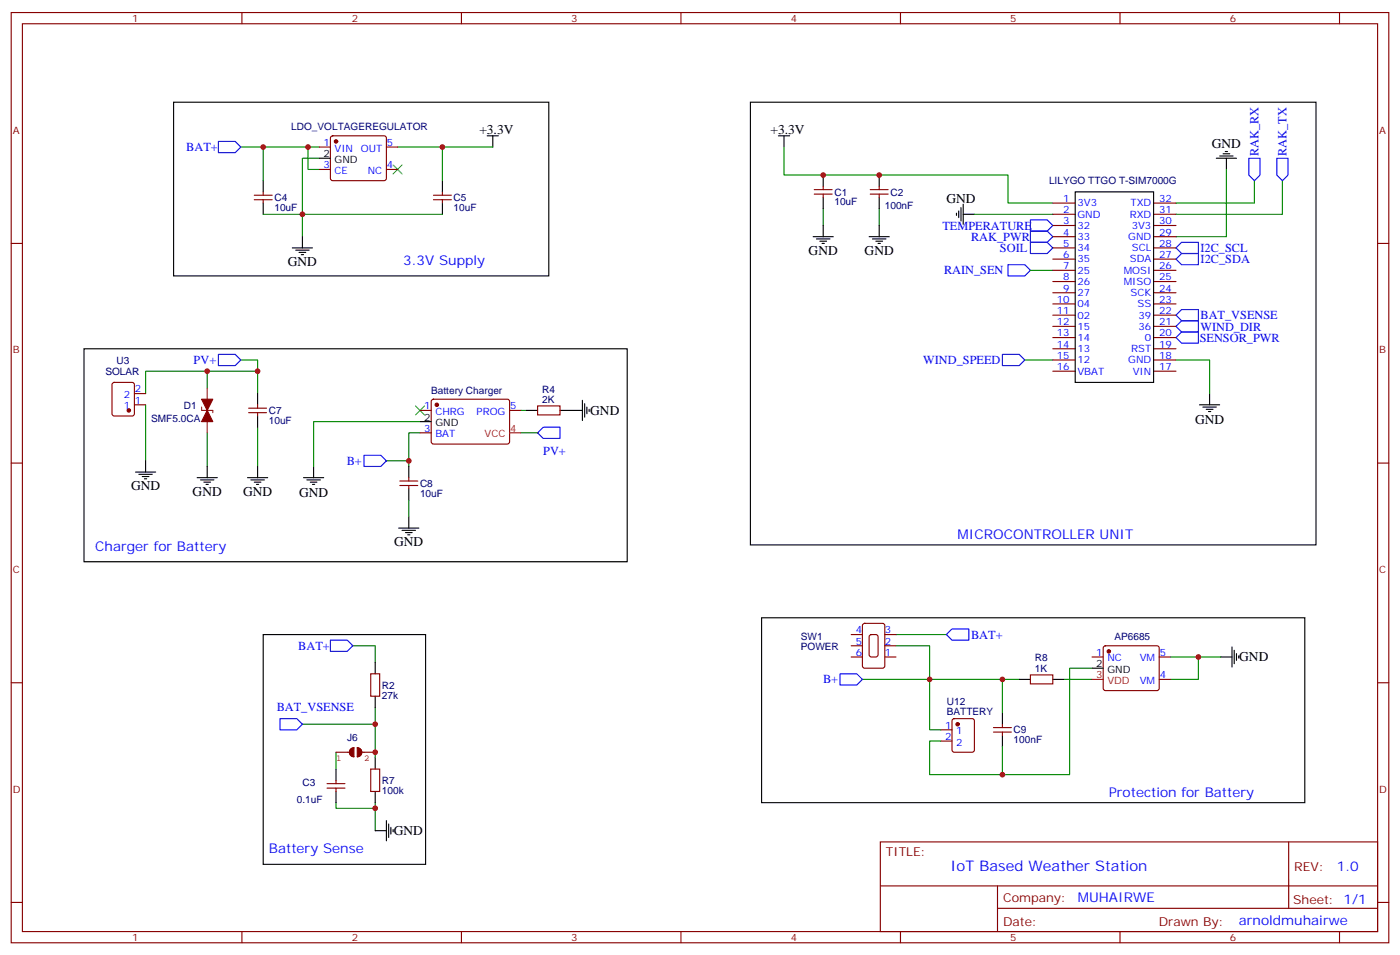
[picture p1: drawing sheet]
<svg xmlns="http://www.w3.org/2000/svg" width="441mm" height="301mm" viewBox="0 0 441 301" stroke-linecap="round" stroke-linejoin="round" font-family="sans-serif">
<path d="M123.8 51.9l2.8 2.9M126.6 51.9l-2.8 2.9M130.9 127.8l2.8 2.8M133.7 127.8l-2.8 2.8" fill="none" stroke="#3c3" stroke-width=".35"/>
<g fill="none" stroke="#870000" stroke-width=".35">
<path d="M3.5 4h433.9v292.8h-433.9zM7.1 7.5h426.8v285.7h-426.8zM76.2 4v3.5M145.3 4v3.5M214.5 4v3.5M283.6 4v3.5M352.8 4v3.5M421.9 4v3.5M100.5 46.3h3.6M100.5 53.3h3.6M104.3 43l.5-.2h16.2l.5 .2 .2 .5v12.7l-.2 .5-.5 .2h-16.2l-.5-.3-.2-.4v-12.7zM121.7 46.3h3.5"/>
<path d="M121.7 53.3h3.5M256.5 59.7h5.6M259.3 58.6v1.1M274.1 59.7h5.7M276.9 58.6v1.1M3.5 76.6h3.6M80.1 62.9h5.6M80.1 61.5h5.6M82.9 60.4v1.1M82.9 62.9v1M136.5 62.9h5.7M136.5 61.5h5.7"/>
<path d="M139.3 60.4v1.1M139.3 62.9v1M256.5 61.1h5.6M259.3 61.1v1.1M274.1 61.1h5.7M276.9 61.1v1.1M433.9 76.6h3.5M35.5 120.6l.5-.2h5.6l.7 .4v9.4l-.4 .7-5.9 .1-.7-.5v-9.4zM42.3 127.4h3.6M42.3 123.9h3.6M78.3 129.9h5.7M78.3 128.5h5.7"/>
<path d="M81.1 127.4v1.1M81.1 129.9v1.1M132.3 129.2h3.5M132.3 136.2h3.5M136.1 125.9l.4-.2h23.6l.4 .7-.1 12.9-.6 .5-23.5-.1-.5-.6v-12.7zM160.5 129.2h3.5M169.3 127.8h7.1v2.8h-7.1zM3.5 145.8h3.6M125.9 152.8h5.7M125.9 151.4h5.7M128.8 150.4v1M128.8 152.8v1.1"/>
<path d="M433.9 145.8h3.5M268.1 199.7h3.5M271.9 196.4l.4-.2h5.7l.6 .4 .1 13-.5 .7h-5.9l-.6-.4-.1-13zM274 199.9l1.9-.2 .6 .5 .1 5.9-.5 .6-1.6 .1-.7-.5v-5.9zM278.7 199.7h3.5M3.5 214.9h3.6M116.8 212.1h2.8v7h-2.8zM268.1 206.8h3.5M268.1 203.3h3.5M278.7 206.8h3.5M278.7 203.3h3.5M324.6 212.4h7v2.9h-7z"/>
<path d="M344 206.8h3.5M347.7 203.5l.5-.2h16.2l.5 .2 .2 .5v12.7l-.2 .5-.5 .2h-16.2l-.5-.3-.2-.4v-12.7zM365.1 206.8h3.6M365.1 213.9h3.6M433.9 214.9h3.5M296.3 229.7h3.6M296.3 233.3h3.6M300.1 226.4l.5-.2h5.6l.7 .4v9.5l-.4 .6-5.9 .1-.7-.5v-9.4zM312.9 230.4h5.7M312.9 229h5.7M315.7 228v1M315.7 230.4v1.1"/>
<path d="M103 248.1h5.7M103 246.7h5.7M105.8 245.6v1.1M105.8 248.1v1M116.8 242.1h2.8v7h-2.8zM277.3 265h156.6v28.2h-156.6zM277.3 278.9h156.5M314.2 278.9v14.1M405.9 265v20.9M3.5 284.1h3.6M76.2 293.2v3.6M145.3 293.2v3.6"/>
<path d="M214.5 293.2v3.6M283.6 293.2v3.6M314.2 285.9h119.6M352.8 293.2v3.6M421.9 293.2v3.6M433.9 284.1h3.5"/>
</g>
<g fill="#870000" stroke="#870000" stroke-width=".35">
<path d="M65.3 129.2l1.7 3.5h-3.5z"/>
<path d="M63.5 125.7h3.5l-1.7 3.5z"/>
<circle cx="301.6" cy="228" r=".53"/>
<circle cx="105.8" cy="44.5" r=".53"/>
<circle cx="349.2" cy="205" r=".53"/>
<circle cx="137.6" cy="127.4" r=".53"/>
<circle cx="40.6" cy="129.2" r=".53"/>
</g>
<g fill="none" stroke="#008700" stroke-width=".35">
<path d="M75.8 46.3h7.1v10.6M82.9 46.3h14.1M100.5 49.8h-5.3v17.7h44.1M100.5 46.3h-3.5v7h3.5M125.2 46.3h14.1v10.6M139.3 46.3h15.9M246.9 46.3v8.8h70.6v8.8h14.1M386.3 53.3v21.2h-15.9M395.1 56.9v7h-24.7M403.9 56.9v10.6h-33.5M82.9 67.5h12.3v7M259.3 65.7v5.3"/>
<path d="M276.9 65.7v5.3M306.9 67.5h24.7M324.6 85.1h7M65.3 116.8h15.8v7.1M75.8 113.3h5.3v3.5M322.8 113.3h8.8M370.4 113.3h10.6v10.6M45.9 127.4v17.7M65.3 122.1v-5.3h-19.4v7.1M65.3 136.2v10.6M81.1 134.5v12.3M132.3 136.2h-3.5v8.9"/>
<path d="M132.3 132.7h-33.5v14.1M164 129.2h1.8M164 136.2h5.3M121.7 145.1h7.1v1.7M128.8 157.4v5.3M282.2 199.7h15.9M111.1 203.3h7.1v5.3M271.6 213.9h44.1M282.2 203.3h10.6v26.4h3.5M321 213.9h-5.3v10.5M335.1 213.9h8.9M344 210.3h-7.1v33.5h-21.2"/>
<path d="M368.7 206.8h15.8M377.5 206.8v7.1h-8.8M95.2 228h23M105.8 236.8v5.3M118.2 222.7v15.8M296.3 233.3h-3.5v10.5h22.9v-8.8M105.8 252.7v1.7h12.4M118.2 252.7v8.8"/>
</g>
<g fill="none" stroke="#000" stroke-width=".35">
<path d="M54.7 32.2h118.2v54.7h-118.2zM236.4 32.2h178.1v139.3h-178.1zM82.9 56.9v3.5M100.5 49.8h3.6M139.3 56.9v3.5M153.5 42.8h3.5M155.2 42.8v3.5M245.2 42.8h3.5M246.9 42.8v3.5M259.3 55.1v3.5M276.9 55.1v3.5M383.1 49.8h6.4"/>
<path d="M384.2 49.1h4.2M385.2 48.4h2.1M385.9 47.7h.7M386.3 49.8v3.5M82.9 63.9v3.6M92.1 78h6.3M93.1 78.7h4.3M94.2 79.4h2.1M95.2 74.5v3.5M139.3 63.9v3.6M256.1 74.5h6.4M257.2 75.2h4.2"/>
<path d="M258.2 75.9h2.1M258.9 76.6h.7M259.3 62.2v3.5M259.3 71v3.5M273.8 74.5h6.3M274.8 75.2h4.2M275.9 75.9h2.1M276.6 76.6h.7M276.9 62.2v3.5M276.9 71v3.5M301.3 67.1v.7M302 66.4v2.1"/>
<path d="M302.7 65.3v4.3M303.4 67.5h3.5M303.4 64.3v6.3M94.9 80.2h.7M26.5 109.8h171.1v67h-171.1zM81.1 123.9v3.5M81.1 131v3.5M132.3 132.7h3.5M165.8 129.2h3.5M176.4 129.2h7M183.4 126v6.4M184.1 127.1v4.2"/>
<path d="M184.9 128.1v2.1M185.6 128.8v.7M377.8 127.4h6.4M378.9 128.1h4.2M379.9 128.8h2.2M380.6 129.5h.8M381 123.9v3.5M42.7 148.6h6.3M43.7 149.3h4.3M44.8 150h2.1M45.5 150.7h.7M45.9 145.1v3.5"/>
<path d="M62.1 150.4h6.3M63.1 151.1h4.3M64.2 151.8h2.1M64.9 152.5h.7M65.3 146.8v3.6M78 150.4h6.3M79 151.1h4.3M80.1 151.8h2.1M80.8 152.5h.7M81.1 146.8v3.6M95.6 150.4h6.4M96.7 151.1h4.2"/>
<path d="M97.7 151.8h2.1M98.4 152.5h.7M98.8 146.8v3.6M128.8 146.8v3.6M128.8 153.9v3.5M125.6 166.2h6.3M126.6 166.9h4.3M127.7 167.6h2.1M128.4 168.3h.7M128.8 162.7v3.5M82.9 199.7h51.2v72.4h-51.2zM239.9 194.5h171.1v58.2h-171.1z"/>
<path d="M118.2 208.6v3.5M118.2 219.1v3.6M321 213.9h3.6M331.6 213.9h3.5M344 210.3h3.5M384.5 206.8h3.6M388.1 203.6v6.4M388.8 204.7v4.2M389.5 205.7v2.2M390.2 206.4v.8M118.2 238.5v3.6M315.7 224.4v3.6"/>
<path d="M315.7 231.5v3.5M105.8 242.1v3.5M105.8 249.1v3.6M118.2 249.1v3.6M121.7 258.3v6.4M122.4 259.4v4.2M118.2 261.5h3.5M123.1 260.4v2.1M123.8 261.1v.7"/>
</g>
<g fill="none" stroke="#00f" stroke-width=".35">
<path d="M68.8 44.5h5.3l1.7 1.8-1.7 1.7h-5.3zM393.3 49.8h3.6v5.3l-1.8 1.8-1.8-1.8zM402.2 49.8h3.5v5.3l-1.8 1.8-1.7-1.8zM324.6 69.2h5.2l1.8 1.8-1.8 1.7h-5.2zM324.6 72.7h5.2l1.8 1.8-1.8 1.8h-5.2zM324.6 76.3h5.2l1.8 1.7-1.8 1.8h-5.2zM370.4 78l1.8-1.7h5.3v3.5h-5.3zM317.5 83.3h5.3l1.8 1.8-1.8 1.8h-5.3zM370.4 81.6l1.8-1.8h5.3v3.5h-5.3zM370.4 99.2l1.8-1.8h5.3v3.6h-5.3zM68.8 111.5h5.3l1.7 1.8-1.7 1.8h-5.3zM315.7 111.5h5.3l1.8 1.8-1.8 1.8h-5.3z"/>
<path d="M370.4 106.3l1.8-1.8h5.3v3.5h-5.3zM370.4 102.7l1.8-1.7h5.3v3.5h-5.3zM169.3 136.2l1.8-1.7h5.3v3.5h-5.3zM114.7 143.3h5.2l1.8 1.8-1.8 1.7h-5.2zM298.1 199.7l1.8-1.7h5.3v3.5h-5.3zM104.1 201.5h5.3l1.7 1.8-1.7 1.7h-5.3zM264.6 212.1h5.3l1.7 1.8-1.7 1.7h-5.3zM88.2 226.2h5.3l1.7 1.8-1.7 1.7h-5.3z"/>
</g>
<path d="M160.5 136.2h3.5M344 213.9h3.5" fill="none" stroke="#f00" stroke-width=".35"/>
<path d="M63.5 128.1v1.1h3.5v.7M65.3 122.1v14.1" fill="none" stroke="#8c2424" stroke-width=".35"/>
<path d="M105.8 236.8h4.3M110.3 236l1.2-.6v2.8a1.41 1.41 0 0 1-1.3-.8 1.41 1.41 0 0 1 .1-1.4zM112.5 235.4a1.41 1.41 0 0 1 1.4 1.4 1.41 1.41 0 0 1-1.4 1.4zM113.9 236.8h4.3" fill="none" stroke="#850000" stroke-width=".35"/>
<g fill="#850000" stroke="#850000" stroke-width=".35">
<path d="M112.5 235.4a1.41 1.41 0 0 1 1.4 1.4 1.41 1.41 0 0 1-1.4 1.4z"/>
<path d="M110.3 236l1.2-.6v2.8a1.41 1.41 0 0 1-1.3-.8 1.41 1.41 0 0 1 .1-1.4z"/>
</g>
<g fill="#c00">
<circle cx="97" cy="46.3" r=".88"/>
<circle cx="82.9" cy="46.3" r=".88"/>
<circle cx="315.7" cy="213.9" r=".88"/>
<circle cx="139.3" cy="46.3" r=".88"/>
<circle cx="377.5" cy="206.8" r=".88"/>
<circle cx="65.3" cy="116.8" r=".88"/>
<circle cx="81.1" cy="116.8" r=".88"/>
<circle cx="128.8" cy="145.1" r=".88"/>
<circle cx="315.7" cy="243.8" r=".88"/>
<circle cx="292.8" cy="213.9" r=".88"/>
<circle cx="95.3" cy="67.5" r=".88"/>
<circle cx="118.2" cy="254.4" r=".88"/>
<circle cx="118.2" cy="236.8" r=".88"/>
<circle cx="118.2" cy="228" r=".88"/>
<circle cx="259.3" cy="55.1" r=".88"/>
<circle cx="276.9" cy="55.1" r=".88"/>
</g>
<g fill="none" stroke="#870000" stroke-width=".35">
<path d="M331.6 63.9h7.1M331.6 67.5h7.1M331.6 71h7.1M331.6 74.5h7.1M331.6 78h7.1M363.4 63.9h7M363.4 67.5h7M363.4 71h7M363.4 74.5h7M363.4 78h7M331.6 81.6h7.1M331.6 85.1h7.1"/>
<path d="M331.6 88.6h7.1M331.6 92.1h7.1M331.6 95.7h7.1M331.6 99.2h7.1M363.4 81.6h7M363.4 85.1h7M363.4 88.6h7M363.4 92.1h7M363.4 95.7h7M363.4 99.2h7M331.6 102.7h7.1M331.6 106.3h7.1"/>
<path d="M331.6 109.8h7.1M331.6 113.3h7.1M331.6 116.8h7.1M363.4 102.7h7M363.4 106.3h7M363.4 109.8h7M363.4 113.3h7M363.4 116.8h7"/>
</g>
<path d="M338.7 60.4h24.7v60h-24.7z" fill="none" stroke="#000" stroke-width=".35"/>
<text font-size="4.6" fill="#00f" x="299.4" y="274">IoT Based Weather Station</text>
<g font-size="4.2">
<text x="151" y="42.1">+3.3V</text>
<text x="242.7" y="42.1">+3.3V</text>
<text x="381.7" y="46.6">GND</text>
<text x="298.1" y="63.9">GND</text>
<text x="90.7" y="83.7">GND</text>
<text x="254.7" y="80.2">GND</text>
<text x="272.3" y="80.2">GND</text>
<text x="185.9" y="130.6">GND</text>
<text x="376.4" y="133.4">GND</text>
<text x="41.3" y="154.2">GND</text>
<text x="60.7" y="156">GND</text>
<text x="76.6" y="156">GND</text>
<text x="94.2" y="156.4">GND</text>
<text x="124.2" y="171.9">GND</text>
<text x="390.3" y="208.2">GND</text>
<text x="124" y="262.9">GND</text>
</g>
<g font-size="4.2" fill="#00f">
<text x="127" y="83.3">3.3V Supply</text>
<text x="30" y="173.3">Charger for Battery</text>
<text x="301.6" y="169.8">MICROCONTROLLER UNIT</text>
<text x="349.2" y="250.9">Protection for Battery</text>
<text x="84.7" y="268.5">Battery Sense</text>
<text x="421.1" y="274.3">1.0</text>
<text x="339.5" y="283.8">MUHAIRWE</text>
<text x="390.2" y="291.1">arnoldmuhairwe</text>
</g>
<g font-size="3.9" fill="#00f">
<text x="58.7" y="47.6">BAT+</text>
<text x="396.4" y="49.1" transform="rotate(-90 396.4 49.1)">RAK_RX</text>
<text x="405.2" y="49.1" transform="rotate(-90 405.2 49.1)">RAK_TX</text>
<text x="296.8" y="72.3">TEMPERATURE</text>
<text x="305.9" y="75.8">RAK_PWR</text>
<text x="315" y="79.3">SOIL</text>
<text x="378.1" y="79.3">I2C_SCL</text>
<text x="378.2" y="82.8">I2C_SDA</text>
<text x="297.3" y="86.3">RAIN_SEN</text>
<text x="378.1" y="100.5">BAT_VSENSE</text>
<text x="377.9" y="107.5">SENSOR_PWR</text>
<text x="378.1" y="104.1">WIND_DIR</text>
<text x="61" y="114.5">PV+</text>
<text x="290.8" y="114.6">WIND_SPEED</text>
<text x="171.1" y="143.3">PV+</text>
<text x="109.2" y="146.3">B+</text>
<text x="305.9" y="201.1">BAT+</text>
<text x="93.9" y="204.5">BAT+</text>
<text x="259.2" y="215.1">B+</text>
<text x="87.2" y="223.9">BAT_VSENSE</text>
</g>
<g font-size="3.9" fill="#800">
<text x="279" y="269.6">TITLE:</text>
<text x="407.7" y="274.3">REV:</text>
<text x="316" y="283.8">Company:</text>
<text x="407.3" y="284.4">Sheet: 1/1</text>
<text x="316" y="291.5">Date:</text>
<text x="365" y="291.6">Drawn By:</text>
</g>
<g font-size="3.2" fill="#800">
<text x="41.6" y="6.9">1</text>
<text x="110.8" y="6.9">2</text>
<text x="179.9" y="6.9">3</text>
<text x="249.1" y="6.9">4</text>
<text x="318.2" y="6.9">5</text>
<text x="387.3" y="6.9">6</text>
<text x="4.1" y="42.1">A</text>
<text x="434.4" y="42.1">A</text>
<text x="4.1" y="111.2">B</text>
<text x="434.4" y="111.2">B</text>
<text x="4.1" y="180.3">C</text>
<text x="434.4" y="180.3">C</text>
<text x="4.1" y="249.5">D</text>
<text x="434.4" y="249.5">D</text>
<text x="41.6" y="296.2">1</text>
<text x="110.8" y="296.2">2</text>
<text x="179.9" y="296.2">3</text>
<text x="249.1" y="296.2">4</text>
<text x="318.2" y="296.2">5</text>
<text x="387.3" y="296.2">6</text>
</g>
<g font-size="3.2" fill="#000080">
<text x="91.7" y="41">LDO_VOLTAGEREGULATOR</text>
<text x="330.4" y="58">LILYGO TTGO T-SIM7000G</text>
<text x="86.4" y="63.3">C4</text>
<text x="142.9" y="63.3">C5</text>
<text x="262.8" y="64.5">10uF</text>
<text x="262.8" y="61.6">C1</text>
<text x="278.7" y="65.7">100nF</text>
<text x="280.5" y="61.6">C2</text>
<text x="86.4" y="66.3">10uF</text>
<text x="142.9" y="66.3">10uF</text>
<text x="33.2" y="118">SOLAR</text>
<text x="36.7" y="114.4">U3</text>
<text x="135.8" y="123.9">Battery Charger</text>
<text x="170.8" y="123.5">R4</text>
<text x="57.9" y="128.6">D1</text>
<text x="84.7" y="130.2">C7</text>
<text x="170.8" y="126.7">2K</text>
<text x="47.6" y="132.7">SMF5.0CA</text>
<text x="84.7" y="133.4">10uF</text>
<text x="132.3" y="153.2">C8</text>
<text x="132.3" y="156.4">10uF</text>
<text x="252.2" y="201.5">SW1</text>
<text x="351" y="201.5">AP6685</text>
<text x="252.2" y="204.6">POWER</text>
<text x="326" y="208.2">R8</text>
<text x="326" y="211.4">1K</text>
<text x="120.3" y="220">27k</text>
<text x="120.3" y="216.8">R2</text>
<text x="298.2" y="222">U12</text>
<text x="298.2" y="225.1">BATTERY</text>
<text x="109.4" y="233.3">J6</text>
<text x="319.3" y="234">100nF</text>
<text x="319.3" y="230.8">C9</text>
<text x="95.2" y="247.4">C3</text>
<text x="120.3" y="250">100k</text>
<text x="120.3" y="246.8">R7</text>
<text x="93.5" y="252.7">0.1uF</text>
</g>
<g font-size="3.2" fill="#00f">
<text x="101.9" y="45.9">1</text>
<text x="105.4" y="47.7">VIN</text>
<text x="113.6" y="47.7">OUT</text>
<text x="121.9" y="45.9">5</text>
<text x="101.9" y="53">3</text>
<text x="121.9" y="53">4</text>
<text x="105.4" y="54.8">CE</text>
<text x="115.8" y="54.8">NC</text>
<text x="334.9" y="63.6">1</text>
<text x="339.4" y="65">3V3</text>
<text x="356.1" y="65">TXD</text>
<text x="365.1" y="63.6">32</text>
<text x="334.9" y="67.1">2</text>
<text x="334.9" y="70.6">3</text>
<text x="339.4" y="68.5">GND</text>
<text x="355.8" y="68.5">RXD</text>
<text x="365.1" y="70.6">30</text>
<text x="365.1" y="67.1">31</text>
<text x="334.9" y="74.2">4</text>
<text x="334.9" y="77.7">5</text>
<text x="339.4" y="72">32</text>
<text x="339.4" y="75.6">33</text>
<text x="355.4" y="75.6">GND</text>
<text x="356.5" y="72">3V3</text>
<text x="365.1" y="77.7">28</text>
<text x="365.1" y="74.2">29</text>
<text x="334.9" y="81.2">6</text>
<text x="339.4" y="79.1">34</text>
<text x="339.4" y="82.6">35</text>
<text x="355.9" y="82.6">SDA</text>
<text x="356.5" y="79.1">SCL</text>
<text x="365.1" y="81.2">27</text>
<text x="334.9" y="84.7">7</text>
<text x="334.9" y="88.3">8</text>
<text x="339.4" y="86.1">25</text>
<text x="339.4" y="89.7">26</text>
<text x="354" y="89.7">MISO</text>
<text x="354" y="86.1">MOSI</text>
<text x="365.1" y="88.3">25</text>
<text x="365.1" y="84.7">26</text>
<text x="332.9" y="95.3">10</text>
<text x="334.9" y="91.8">9</text>
<text x="339.4" y="93.2">27</text>
<text x="356.1" y="93.2">SCK</text>
<text x="365.1" y="95.3">23</text>
<text x="365.1" y="91.8">24</text>
<text x="332.9" y="98.8">11</text>
<text x="339.4" y="96.7">04</text>
<text x="339.4" y="100.3">02</text>
<text x="358.3" y="96.7">SS</text>
<text x="358.6" y="100.3">39</text>
<text x="365.1" y="98.8">22</text>
<text x="332.9" y="102.4">12</text>
<text x="332.9" y="105.9">13</text>
<text x="339.4" y="103.8">15</text>
<text x="339.4" y="107.3">14</text>
<text x="358.6" y="103.8">36</text>
<text x="360.6" y="107.3">0</text>
<text x="365.1" y="105.9">20</text>
<text x="365.1" y="102.4">21</text>
<text x="332.9" y="109.4">14</text>
<text x="332.9" y="113">15</text>
<text x="339.4" y="110.8">13</text>
<text x="356.3" y="110.8">RST</text>
<text x="365.1" y="113">18</text>
<text x="365.1" y="109.4">19</text>
<text x="332.9" y="116.5">16</text>
<text x="339.4" y="114.4">12</text>
<text x="339.4" y="117.9">VBAT</text>
<text x="355.4" y="114.4">GND</text>
<text x="356.8" y="117.9">VIN</text>
<text x="365.1" y="116.5">17</text>
<text x="39" y="125.3">2</text>
<text x="42.5" y="123.5">2</text>
<text x="39" y="128.8">1</text>
<text x="42.5" y="127.1">1</text>
<text x="133.6" y="128.8">1</text>
<text x="137.1" y="130.6">CHRG</text>
<text x="150.1" y="130.6">PROG</text>
<text x="160.7" y="128.8">5</text>
<text x="133.6" y="135.9">3</text>
<text x="137.1" y="137.7">BAT</text>
<text x="269.6" y="199.4">4</text>
<text x="269.6" y="202.9">5</text>
<text x="278.7" y="202.9">2</text>
<text x="278.7" y="199.4">3</text>
<text x="269.6" y="206.4">6</text>
<text x="278.7" y="206.4">1</text>
<text x="345.3" y="206.4">1</text>
<text x="348.8" y="208.2">NC</text>
<text x="359" y="208.2">VM</text>
<text x="365.3" y="206.4">5</text>
<text x="359" y="215.3">VM</text>
<text x="365.3" y="213.5">4</text>
<text x="297.7" y="229.4">1</text>
<text x="297.7" y="232.9">2</text>
<text x="301.2" y="231.1">1</text>
<text x="301.2" y="234.7">2</text>
</g>
<g font-size="3.2">
<text x="101.9" y="49.5">2</text>
<text x="105.4" y="51.2">GND</text>
<text x="133.6" y="132.4">2</text>
<text x="137.1" y="134.1">GND</text>
<text x="345.3" y="210">2</text>
<text x="348.8" y="211.7">GND</text>
</g>
<g font-size="3.2" fill="#f00">
<text x="152.6" y="137.7">VCC</text>
<text x="160.7" y="135.9">4</text>
<text x="345.3" y="213.5">3</text>
<text x="348.8" y="215.3">VDD</text>
</g>
<g font-size="2.8" fill="#840000">
<text x="105.9" y="239.4">1</text>
<text x="114.7" y="239.4">2</text>
</g>
</svg>
